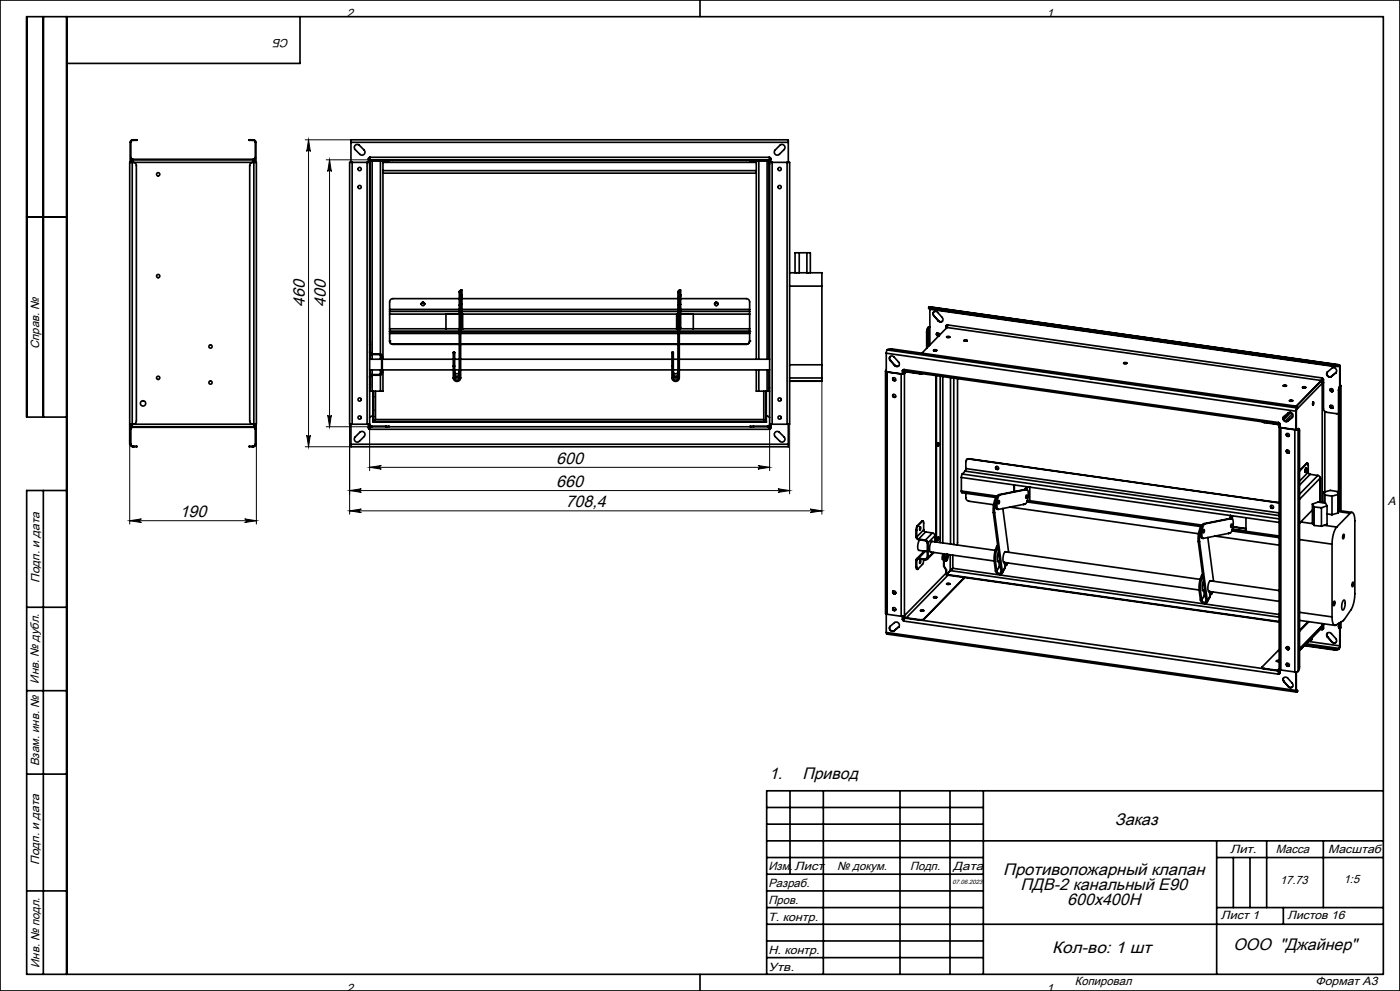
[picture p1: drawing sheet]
<svg xmlns="http://www.w3.org/2000/svg" width="420mm" height="297mm" viewBox="0 0 420 297" stroke-linecap="round" stroke-linejoin="round" font-family="sans-serif">
<g fill="none" stroke="#000" stroke-width=".3">
<path d="M91.6 41.9h13.7M92.6 41.9v92M92.6 41.9l.5 3.5a.54 .54 0 0 0-.5-.5 .54 .54 0 0 0-.6 .5zM97.9 47.9h13.1M98.9 47.9v80M98.9 47.9l.5 3.5a.54 .54 0 0 0-.5-.5 .54 .54 0 0 0-.6 .5zM246.6 109.3v44.8M38.9 127.1v30M76.9 127.1v30M91.6 133.9h13.7M92 130.4a.54 .54 0 0 0 .6 .5 .54 .54 0 0 0 .5-.5l-.5 3.5zM97.9 127.9h13.1"/>
<path d="M98.3 124.4a.54 .54 0 0 0 .6 .5 .54 .54 0 0 0 .5-.5l-.5 3.5zM104.9 127.1v27M110.9 127.1v14M227.4 139.5l3.5 .6-3.5 .5a.54 .54 0 0 0 .5-.5 .54 .54 0 0 0-.5-.6zM230.9 127.1v14M236.9 127.1v20.9M38.9 156.1h38M38.9 156.1l3.5-.6a.54 .54 0 0 0-.5 .6 .54 .54 0 0 0 .5 .5zM73.4 155.5l3.5 .6-3.5 .5a.54 .54 0 0 0 .5-.5 .54 .54 0 0 0-.5-.6zM104.9 147l3.5-.5a.54 .54 0 0 0-.5 .5 .54 .54 0 0 0 .5 .6zM104.9 153.1l3.5-.5a.54 .54 0 0 0-.5 .5 .54 .54 0 0 0 .5 .5zM104.9 147h132"/>
<path d="M104.9 153.1h141.7M110.9 140.1h120M110.9 140.1l3.5-.6a.54 .54 0 0 0-.5 .6 .54 .54 0 0 0 .5 .5zM233.4 146.5l3.5 .5-3.5 .6a.54 .54 0 0 0 .5-.6 .54 .54 0 0 0-.5-.5zM243.1 152.6l3.5 .5-3.5 .5a.54 .54 0 0 0 .5-.5 .54 .54 0 0 0-.5-.5z"/>
</g>
<g fill="none" stroke="#000" stroke-width=".5">
<path d="M0 0h420v297h-420zM13 5v120M20 5v287M90 5v14h-70M210 0v5M39.1 42.7v6M39.1 42.7h.1M39.2 47.6l.5 .3 .1-.2M39.2 47.1l.2 .5 .4 .1M39.2 42.7v6M39.7 48.7h-.8v83.4M39.7 48.7v-.8h36.5v.8"/>
<path d="M39.7 48.7v78.4M39.7 48.7h36.5M39.8 41.9l-.5 .2-.2 .6M39.8 42.1l-.4 .1-.2 .5M39.8 41.9v.2M39.8 41.9h.3M39.8 42.1h.3M39.8 47.7h36.2M39.9 48.7a1 1 0 0 1 1 1v76.4a1 1 0 0 1-1 1M40.1 41.9h1v.2h-1M40.1 41.9v.2M75.8 41.9h-1v.2h1"/>
<path d="M75.8 41.9v.2M75.8 41.9h.2M75.8 42.1h.2M75.9 48.7a1 1 0 0 0-1 1v76.4a1 1 0 0 0 1 1M76 41.9l.5 .2 .3 .6M76 42.1l.4 .1 .2 .5M76 41.9v.2M76.2 48.7h.7v78.4h-.7M76.2 48.7v78.4M76.6 47.1l-.2 .5-.4 .1M76.6 47.6l-.5 .3-.1-.2M76.6 42.7v6"/>
<path d="M76.6 42.7h.2M76.8 42.7v6M105.3 42.7v-.8h131.2v.8M105.3 42.7h131.2M105.3 42.7v6M105.6 48.7h-.7v78.4h.7M105.6 48.7h4.5M105.6 48.7v78.4M106.5 43.7l.4-.4 .7 .1 1.6 1.6a.9 .9 0 0 1 0 1.2 .9 .9 0 0 1-1.2 0l-1.6-1.6zM110.1 48.7h.8M110.1 48.7v78.4M110.9 49.2h.1"/>
<path d="M110.9 48.7v78.4M111 47.1l-.5 .3v1.3M111 47.1v.8h4.7M111 47.1h119.8M111 49.2v53.1M111.5 48.1a.53 .53 0 0 0-.6 0 .53 .53 0 0 0-.2 .6M111.5 48.1l-.4 .1-.2 .5M111.5 48.1h4.2M111.6 48.2h-.6v1M111.6 48.2h2.5M111.6 48.2v59.5M114.1 48.2h.8"/>
<path d="M114.1 48.2v57.9M114.9 48.3v.4M114.9 51.1v.8M114.9 48.7h112M114.9 48.2h1.9M114.9 48.2v.1M114.9 48.7v2.4M114.9 51.9v55.8M114.9 51.1h112M114.9 51.9h112M115.7 47.9h110.3M115.7 47.9v.2"/>
<path d="M116.7 47.9v.2h-1M116.8 48.1h1M116.8 48.1v.2h-1.9M116.8 47.9v.2M117.8 47.9v.2M117.8 48.1h106.2M224 48.1h1M224 47.9v.2M225 48.1v.2h1.9M225 48.2h1.9M225 47.9v.2M225 47.9v.2h1"/>
<path d="M226 48.1h4.3M226 47.9v.2M226.9 48.2h.7M226.9 48.3v.4M226.9 51.1v.8M226.9 48.2v.1M226.9 48.7v2.4M226.9 51.9v55.8M227.6 48.2h2.5M227.6 48.2v59.5M230.1 48.2h.6v1M230.1 48.2v59.5"/>
<path d="M230.3 48.1a.53 .53 0 0 1 .6 0 .53 .53 0 0 1 .1 .6M230.3 48.1l.4 .1 .2 .5M230.7 49.2h.2M230.7 49.2v58.5M230.8 47.1l.4 .3 .1 1.3M230.8 47.1v.8h-4.8M230.9 48.7h.7M230.9 48.7v78.4M231.6 48.7h4.5M231.6 48.7v78.4M234 43.6a.9 .9 0 0 1 1.2 0 .9 .9 0 0 1 0 1.2l-1.4 1.4a.9 .9 0 0 1-1.3 0 .9 .9 0 0 1 0-1.2zM236.1 48.7h.8v78.4h-.8"/>
<path d="M236.1 48.7v78.4M236.5 42.7v6M8 65h12M239.8 75.8v6M242.1 75.8v6M116.9 98.5v.8M116.9 93.3v.8M116.9 99.3h.1M116.9 99.3v.6M116.9 92.7v.6M116.9 98.5h20.9M116.9 94.1h20.9"/>
<path d="M116.9 94.1v4.4M116.9 99.9v2.3M116.9 93.3h20.9M116.9 99.3h20.9M116.9 99.9h20.9M116.9 92.7h20.9M126.4 91.1a.49 .49 0 0 1 .5-.5 .49 .49 0 0 1 .5 .5M126.4 91v.1M126.9 90.6l.1 .1M126.9 90.6l-.5 .5M126.9 90.6l.5 .5M127.4 91.1h.1"/>
<path d="M133.8 94.1v4.4M137.8 87.5v4M137.8 89.5h-19.9a1 1 0 0 0-1 1v2.2M137.8 87.5h.4M137.8 91.5h.4M137.8 91.5v21.8M138.2 87.3l-.4 .2M138.2 98.5h.1M138.2 91.5v21.8M138.2 88.7h.4M138.2 91.2h.4M138.2 88.3h.4"/>
<path d="M138.2 98.3h.4M138.2 99.3h65.2M138.2 99.9h65.2M138.6 88.3v-1.4h-.4v4.6M138.6 88.7v2.5M138.6 98.3l-.4 .1M138.6 88.3v.4M138.6 91.2v7.1M138.6 93.3h64.8M138.6 89.5h64.8M138.6 92.7h64.8M203 94.1v4.4h.4h-65.2"/>
<path d="M203 94.1h.4M203 94.1h-64.4h.2v4.4h-.6M203.4 87.5v4M203.4 87.5h.4M203.4 91.5h.4M203.4 91.5v21.8M203.8 87.3l-.4 .2M203.8 91.5v21.8M203.8 88.7h.4M203.8 91.2h.4M203.8 88.3h.4M203.8 98.3h.4"/>
<path d="M203.8 98.5h21.1M203.8 99.3h21.1M203.8 99.9h21.1M204.2 88.3v-1.4h-.4v4.6M204.2 88.7v2.5M204.2 98.3l-.4 .1M204.2 89.5h19.7a1 1 0 0 1 1 1v2.2M204.2 88.3v.4M204.2 91.2v7.1M204.2 94.1h20.7M204.2 93.3h20.7M204.2 92.7h20.7"/>
<path d="M208 94.1v4.4M214.4 91.1a.49 .49 0 0 1 .5-.5 .49 .49 0 0 1 .5 .5M214.4 91v.1M214.9 90.6l.1 .1M214.9 90.6l-.5 .5M214.9 90.6l.5 .5M215.4 91.1h.1M224.9 98.5v.8M224.9 93.3v.8M224.9 99.3h.1M224.9 99.3v.6M224.9 92.7v.6"/>
<path d="M224.9 94.1v4.4M224.9 99.9v2.3M236.9 81.8h9.7v4M236.9 85.8h9.7M238.5 81.8v-6h4.6v6M246.6 85.8v23.5M278 99.5h.1M278 99.5v4.9M278.1 99.5v4.7M278.3 98.2l-.3 1.3M278.3 98.2h.2M278.4 98.1l.2 .1"/>
<path d="M278.4 98.1l-.1 .1M278.5 98.2l-.4 1.3M278.6 98.2h-.1M278.6 98.2v5.6M278.6 92.2l.1 .3 .6 .2M278.7 92a.32 .32 0 0 0 0 .4 .32 .32 0 0 0 .4 .1l.2 .1M278.7 92l123.1 17.3M278.9 91.9l-.2 .1M279 98l-.4 .2M279 98l-.6 .1M279 92.7v10.7M279.3 92.6l121 17.1"/>
<path d="M279.3 92.6v.1M279.3 92.7l121 17.1M280.1 93.5l-.2 .4 .3 .7M280.1 94.7a.79 .79 0 0 1 .1-1.2 .79 .79 0 0 1 1.1 .2l1.4 1.4a.79 .79 0 0 1-.1 1.2 .79 .79 0 0 1-1.1-.1M280.1 94.7l1.4 1.5M280.2 94.6l-.1 .1M280.2 94.6l1.3 1.5M281.1 99.9a.51 .51 0 0 0 0 .6 .51 .51 0 0 0 .6 .1 .51 .51 0 0 1-.6-.1 .51 .51 0 0 1 0-.6zM281.1 99.8a.41 .41 0 0 0 .2 .7 .41 .41 0 0 0 .5-.4 .48 .48 0 0 0-.6-.3 .48 .48 0 0 0-.2 .7 .48 .48 0 0 0 .7 .1M281.5 96.1l.7 .3 .5-.1M281.5 96.1v.1M283.8 97.8v.6"/>
<path d="M283.9 97.7l-.1 .1M283.9 97.7v.7M284 97.5l-.1 .2M284.1 98.2l112.3 15.8M284.1 98.2l-7.5 7.6M284.3 97.4l-.5 .4M284.3 97.4l-.2 .8M284.3 97.4l112.3 15.9M110.9 107.7h3.6M110.9 110.9h3.6M110.9 116.3h.2M110.9 117.2h.1"/>
<path d="M110.9 103.3h.2M110.9 102.3h.2M110.9 115.3h.2M111 116.3v.9M111 117.2h.6M111 105.9v1.8M111 110.9v1.7M111.1 105.5h-.2a.8 .8 0 0 0 .8 .8h2.2M111.1 105.5l.5 .5 2.3 .1M111.1 102.3v1M111.1 115.3v1M111.1 103.3v2.2"/>
<path d="M111.1 113.1v2.2M111.6 117.2h2.5M111.6 110.9v6.3M111.9 117.2v9.1l.7-.6M111.9 118.9h.1M112 117.2l.1 9.3M112.6 117.2v8.5M113.9 106.1a.8 .8 0 0 1 .8 .8M113.9 106.3l.4 .1 .2 .5M113.9 112.3h-2.2a.8 .8 0 0 0-.8 .8h.2M113.9 112.5h-2.3l-.5 .6M113.9 106.1v.2"/>
<path d="M113.9 112.3v.2M114.1 106.3v1.4M114.1 110.9v1.3M114.1 112.4v4.8M114.5 111.7l-.2 .4-.4 .2M114.5 106.9h.2M114.5 111.7h.2M114.5 106.9v4.8M114.7 111.7a.8 .8 0 0 1-.8 .8M114.7 107.7h21.3M114.7 110.9h21.3M114.7 106.9v4.8"/>
<path d="M114.9 110.9v6.3h-.8M116.9 102.2a1 1 0 0 0 1 1M116.9 102.2h.1M117.9 103.2h.1M117.9 103.2h19.9M136 105.7v4M136 113.3a1.1 1.1 0 0 0 1.1 1 1.1 1.1 0 0 0 1.1-1M136 105.7h.4M136 113.3h.4M136 109.7h.4M136 109.7v3.6M136.4 105.7v4"/>
<path d="M136.4 113.3a.7 .7 0 0 0 .7 .6 .7 .7 0 0 0 .7-.6M136.4 112.6a.7 .7 0 0 0 .7 .6 .7 .7 0 0 0 .7-.6M136.4 112.1a.7 .7 0 0 0 .7 .6 .7 .7 0 0 0 .7-.6M136.4 111.4a.7 .7 0 0 0 .7 .6 .7 .7 0 0 0 .7-.6M136.4 107.7h1.4M136.4 110.9h1.4M136.4 109.7v3.6M136.6 113h1M137.8 113.3h.4M138.2 107.7h63.4M138.2 110.9h63.4M138.2 103.2h65.2"/>
<path d="M201.6 105.7v4M201.6 113.3a1.1 1.1 0 0 0 1.1 1 1.1 1.1 0 0 0 1.1-1M201.6 105.7h.4M201.6 113.3h.4M201.6 109.7h.4M201.6 109.7v3.6M202 105.7v4M202 113.3a.7 .7 0 0 0 .7 .6 .7 .7 0 0 0 .7-.6M202 112.6a.7 .7 0 0 0 .7 .6 .7 .7 0 0 0 .7-.6M202 112.1a.7 .7 0 0 0 .7 .6 .7 .7 0 0 0 .7-.6M202 111.4a.7 .7 0 0 0 .7 .6 .7 .7 0 0 0 .7-.6M202 107.7h1.4"/>
<path d="M202 110.9h1.4M202 109.7v3.6M202.2 113h1M203.4 113.3h.4M203.8 107.7h27.1M203.8 110.9h27.1M203.8 103.2h20.1M223.9 103.2h.1M224.9 102.2a1 1 0 0 1-1 1M224.9 102.2h.1M226.9 110.9v6.3h.7M227.6 117.2h2.5"/>
<path d="M227.6 110.9v6.3M229.1 117.2v8.5M229.7 117.2v9.3M229.7 118.9h.2M229.9 117.2v9.1l-.8-.6M230.1 117.2h.6M230.1 110.9v6.3M230.7 116.2v1M230.7 116.2h.2M230.7 110.9v5.3M230.7 117.2h.2M236.9 114.2h9.7"/>
<path d="M236.9 113.3h9.7M236.9 109.3h9.7M246.6 109.3v4M246.6 114.2h.1M246.6 113.3v.9M265.7 111.2v72.6l.5 .3M265.7 111.1v.3l.5 .1M265.7 111.1l.2 .1M265.8 111.1h-.1M265.8 111.1h.1M265.9 111.2v.1M265.9 111l-.1 .1"/>
<path d="M265.9 111.1v.1M265.9 105.9v5.5M265.9 105.9l122.9 17.3M266.1 104.9l-.2 1M266.1 104.9l.5-.3h.9l121.1 17.1a.42 .42 0 0 1 .5 .1 .42 .42 0 0 1 .1 .4M266.1 104.9l123 17.4M266.2 111.5l4.2 .6M266.2 111.5v72.6M267 106.9l-.1 .4 .2 .7M267.1 108a.79 .79 0 0 1 0-1.2 .79 .79 0 0 1 1.1 .2l1.4 1.5a.79 .79 0 0 1 0 1.2 .79 .79 0 0 1-1.2-.2M267.1 108l1.3 1.5M267.1 108h.1"/>
<path d="M267.9 113.3a.5 .5 0 0 0 .1 .6 .5 .5 0 0 0 .6 .1 .5 .5 0 0 1-.6-.1 .5 .5 0 0 1-.1-.6zM267.9 118.3a.5 .5 0 0 0 .1 .6 .5 .5 0 0 0 .6 .1 .5 .5 0 0 1-.6-.1 .5 .5 0 0 1-.1-.6zM268 113.3a.51 .51 0 0 0 .1 .5 .51 .51 0 0 0 .6 .1M268 118.3a.51 .51 0 0 0 .1 .5 .51 .51 0 0 0 .6 .1M268.4 109.5l.7 .3 .5-.2M268.4 109.5h.1M270.4 112.1v72.6M270.7 111.1v1M270.8 111.1v.9l.4-.1M270.8 111.1h-.1M270.9 110.8l-.1 .3M271.2 111.9h.1"/>
<path d="M271.2 110.8l-.5 .3M271.2 110.8l.2 .4 112.3 15.9M271.2 110.8l112.3 15.8M271.3 111.9l-.9 .2M271.3 111.9v72.6M271.6 111.3l-.2 .2M271.8 111.4l-.5 .5M271.9 111.5a.44 .44 0 0 0-.5-.1 .44 .44 0 0 0-.2 .5M271.9 111.5l-.4 .1-.2 .3M271.9 111.5l4 .5M275.9 111.9v.1M276.7 112h-.8"/>
<path d="M280.1 104.9h.9a.53 .53 0 0 1-.9 0zM280.1 105.1h.9M280.2 105.1h.6M280.8 105.1h.1M280.8 112.6v49.8M280.9 112.6v49.9M282.1 112.7v49.9M282.8 112.9v49.8M284 100.9h.9a.53 .53 0 0 1-.9 0zM284 101.1h.9M284.2 101.1h.6M285.2 113.2v49.8"/>
<path d="M286.1 113.3v49.9M287.3 113.5l-.2 49.8M289.2 102h.9a.53 .53 0 0 1-.9 0zM289.2 102.1h.9M289.4 102.2h.6M327.1 113.4l1.2 .1M327.1 113.4l1.2 .2M327.1 113.4h.1M327.6 113.4l-.5-.1 .6 .1M327.6 113.4h.7M327.6 113.3v.1M327.7 113.4l.5-.1 .3 .2"/>
<path d="M327.7 113.4h.1M328.3 113.5v.1M328.3 113.4v.1M328.3 113.6h.1M328.4 113.4l.1 .1M328.4 113.4l-.1 .2M328.4 113.5l-.1 .1M328.5 113.5l-.2 .1M337.1 108.8l.9-.1a.53 .53 0 0 1-.9 .1zM337.1 108.9h.9M337.3 109h.6M385 115.5h.9a.53 .53 0 0 1-.9 0z"/>
<path d="M385 115.7h.9M385.2 115.7h.6M390.8 116h.9a.53 .53 0 0 1-.9 0zM390.8 116.2h.9M390.9 116.2h.6M391.1 116.2v.1M396.3 114.2l.4 .7M396.4 114v.2M396.4 114l-7.6 7.7M396.4 114.2l-7.5 7.6M396.6 113.3l.5 .5v8.7a1.11 1.11 0 0 0 .9 1.1l3 .4 .6-.1M396.6 113.3l-.2 .7"/>
<path d="M396.6 113.3l-.2 .9M396.7 114.9l-7.7 7.8M396.7 114.9v35.7M397.1 114.7l-.4 .2M397.1 114.7h-.4M398.2 111.5a.92 .92 0 0 0 .1 1.2 .92 .92 0 0 0 1.2 .1M399.2 116.5a.52 .52 0 0 0 .1 .6 .52 .52 0 0 0 .6 .1 .5 .5 0 0 1-.7 0 .5 .5 0 0 1 0-.6M399.5 112.8h-.1M400.3 109.7v.1M400.8 111.7h-.1a.91 .91 0 0 0 0-1.2 .91 .91 0 0 0-1.1-.1l-1.4 1.1a.91 .91 0 0 0 0 1.2 .91 .91 0 0 0 1.2 .1M400.8 111.7l-1.4 1.1M400.8 111.6v.1"/>
<path d="M401.3 109.8l.6 .1M401.6 117h.1M401.6 117v36M401.6 109.5l-1.3 .2M401.6 109.6l-1.3 .2M401.6 109.5v.1M401.7 117v36M401.7 109.4h.2l.1 .4M401.7 109.5l.2 .4M401.7 109.4v.1M401.7 109.4l-.1 .1M401.7 109.5l-.1 .1"/>
<path d="M401.9 115.7l-.3 1.3M401.9 115.7h.2M401.9 109.9v5.8M401.9 115.4l.1 .2M402 109.8v5.5l.1 .3M402 109.8l-.1 .1M402 115.6h.1M402 115.6l-.1 .1M402.1 115.7l-.4 1.3M402.1 115.6v.1M402.1 115.6v37.5M402.2 115.5v37.6"/>
<path d="M20 125h-12v-120h407v287h-407v-145h12M38.9 132.1v.2a.49 .49 0 0 0 .3 .8M38.9 127.1h.8M38.9 132.1h.2M39.1 127.1v6.2l.3 .5 .4 .1M39.2 133.1l.2 .5 .4 .1M39.2 127.1v6M39.7 127.1v.8h36.5v-.8M39.7 127.1h36.5M39.8 128.1l-.4 .1-.2 .5M39.8 128.1l-.1-.2-.5 .3M39.8 133.9h.3"/>
<path d="M39.8 133.7h.3M39.8 133.7v.2M39.8 128.1h36.2M40.1 133.7h1v.2h-1M40.1 133.7v.2M75.8 133.7h-1v.2h1M75.8 133.9h.2M75.8 133.7v.2M75.8 133.7h.2M76 128.1l.4 .1 .2 .5M76 128.1l.1-.2 .5 .3M76 133.7v.2"/>
<path d="M76.6 133.1l-.2 .5-.4 .1M76.6 133.1h.2M76.6 127.1v6M76.8 133.1l-.3 .6-.5 .2M76.8 127.1v6M105.3 133.1v.8h131.2v-.8M105.3 133.1h131.2M105.3 127.1v6M105.6 127.1h4.5M108 129.6a.9 .9 0 0 1 1.2 0 .9 .9 0 0 1 0 1.2l-1.4 1.4a.9 .9 0 0 1-1.3 0 .9 .9 0 0 1 0-1.2zM110.1 127.1h.8M110.5 127.1v1.2l.5 .4"/>
<path d="M110.9 127.1l.2 .5 .4 .1M111 128.7h119.8M111.5 127.7a.53 .53 0 0 1-.6 0 .53 .53 0 0 1-.2-.6v1.5M111.5 127.7h4.2M111.9 124.7l-1 .4M111.9 124.9h.1M111.9 122.9h.1M112.1 126.5h.1M112.1 126.5h117.6M112.6 125.7l-.5 .6h117.6l-.6-.6M112.6 125.7h116.5M115.7 127.9h110.3"/>
<path d="M115.7 127.7h1v.2M115.7 127.9h-4.7v.8M115.7 127.7v.2M226 127.9h4.8v.8M226 127.7h-1v.2M226 127.7h4.3M226 127.7v.2M229.7 126.5h.1M229.7 124.9h.2M229.7 122.9h.2M229.9 124.7l1 .4M230.3 127.7a.53 .53 0 0 0 .6 0 .53 .53 0 0 0 .1-.6l.1 1.5"/>
<path d="M230.9 127.1h.7M230.9 127.1l-.2 .5-.4 .1M231.3 127.1l-.1 1.2-.4 .4M231.6 127.1h4.5M232.6 129.5l1-.1 1.6 1.6a.9 .9 0 0 1 0 1.2 .9 .9 0 0 1-1.2 0l-1.6-1.6-.1-.7zM236.5 127.1v6M281.4 133.1l-.1 .3M281.5 132.8l-.1 .9M281.5 132.8l.2 .3-.3 .6zM290.7 137.6a.79 .79 0 0 0-1 .8v2M290.7 137.6l93.1 13.1M290.8 137.5l-.8 .3"/>
<path d="M290.8 137.5l-.1 .1M290.8 137.5l93 13.1M298.8 139.9a.5 .5 0 0 0 .1 .6 .5 .5 0 0 0 .6 .1M298.8 139.9a.51 .51 0 0 0 .1 .5 .51 .51 0 0 0 .6 .1M378.7 126.4l.6 .2M379.3 126.6l3.9 .6M379.3 126.5v.1M383.2 127.1l.5 .2 .3 .6M383.2 127.2l.4 .2 .2 .4M383.2 127.1h.1M383.2 127.1v.1M383.5 126.6l.4 .4 .1 1.1"/>
<path d="M383.5 126.6l.1 .4 .2 .1M383.6 126.6l.2 .3M383.6 126.9h.2M383.8 127.9v72.6l.4 .3M383.8 126.9v.2M383.8 127.8v.3l.4 .1M383.8 127.8l.2 .1M383.8 126.8v.1M383.9 126.9l-.1 .2M384 127.9v.1M384 127.8v.1M384.2 128.2l4.2 .6"/>
<path d="M384.2 128.2v72.6M385.1 124.9a.92 .92 0 0 0 .1 1.1 .92 .92 0 0 0 1.2 .1l-.1 .1M385.1 124.9a.91 .91 0 0 0 .1 1.1 .91 .91 0 0 0 1.1 .2M385.1 124.9l1.4-1.2a.91 .91 0 0 1 1.2 .2 .91 .91 0 0 1 0 1.2v-.1M386 135a.5 .5 0 0 0 .1 .6 .5 .5 0 0 0 .6 .1 .5 .5 0 0 1-.6-.1 .5 .5 0 0 1-.1-.6zM386 130a.5 .5 0 0 0 .1 .6 .5 .5 0 0 0 .6 .1 .5 .5 0 0 1-.6-.1 .5 .5 0 0 1-.1-.6zM386.1 130a.51 .51 0 0 0 .1 .5 .51 .51 0 0 0 .5 .1M386.1 135a.51 .51 0 0 0 .1 .5 .51 .51 0 0 0 .5 .1M386.9 120h.9a.53 .53 0 0 1-.9 0zM386.9 120.2h.9M387 120.2h.6M387 123.6l-2 2"/>
<path d="M387.2 123.6l-2.2 2.1M387.7 125l-1.4 1.2M387.7 124l-2.2 2.2M387.7 125h.1M388.4 128.8v72.6M388.9 123.2v5.5l.4-.1M388.9 123.2h-.1M389.1 122.3l-.3 .9M389.1 122.4l-.2 .8M389.1 122.3v.1M389.2 122.2v.1M389.2 122.2l-.1 .1"/>
<path d="M389.2 122.3l-.1 .1M389.3 122l-.1 .3M389.3 128.6h.1M389.4 128.5l-.1 .1M389.4 128.5h.1M389.4 128.6l-1 .2M389.4 128.6v72.6M389.5 128.5l.3 .1 .1 .5v70.8l-.5 1.3M389.5 128.5l-.1 .1M389.6 128.5h-.2M392 138.9h.1M392 138.9l-2.1 2.1"/>
<path d="M392.1 138.9l.3 .2 .1 2.4M392.1 138.9l-2.2 2.3M392.3 138.8l-.3 .1M393.8 120.8v.3M393.9 120.5l-.1 .9M394 120.5l.1 .3-.2 .6zM397.4 123.3v24.1M399.2 121.6a.5 .5 0 0 0 0 .6 .5 .5 0 0 0 .7 0M399.2 121.5a.51 .51 0 0 0 .1 .6 .51 .51 0 0 0 .6 .1M13 147v145M274.8 158.9h.2M274.8 158.9v2"/>
<path d="M275 158.9v2M275.2 157.6l-.4 1.3M275.2 157.6h.2M275.4 157.6l-.4 1.3M276 158l-.1 .8zM276.1 157.9l.1 .5-.2 .5zM276.6 156.2h.2M276.6 156.2l-1.4 1.4M276.8 156.2l.3 .2v2.4M276.8 156.2l-1.4 1.4M276.9 156.1l-.3 .1M277.1 158.8l.2 .4 .4 .2"/>
<path d="M277.1 158.8l-2.1 2.1M277.7 159.4l-2.1 2.2M277.7 159.4l2 .3M279.7 159.7l.6 .3 .2 .6M279.7 159.7l-2.1 2.2M288.4 147.2l.2 .5 10.2 1.4M288.4 143.1l95.4 13.5M288.4 147.2l10.7 1.5M288.4 143.1v4.1M288.7 142.1l-.3 1M288.7 142.1l95.1 13.4M289.5 141.2l-.8 .9"/>
<path d="M289.5 141.2l94.3 13.3M289.7 140.4l-.2 .8M289.7 147.8v1.4a1.11 1.11 0 0 0 1 1l7.4 1.1M289.7 140.4l94.1 13.3M298 153.6l.4 .1M298 153.6l2.3 17.8M298.4 153.7l2.3 17.7M298.7 150.8a1.32 1.32 0 0 0 .8 1.9M298.7 150.8h.4M298.7 149.2l-.6 2.1-.1 2.3M298.7 149.2h.3M298.8 150.4h.3"/>
<path d="M298.8 150.4l-.1 .4M298.8 149.8l-.4 2v1.9M299.1 150.4v.4M299.3 148.5l-.6 .7M299.6 148.3a2.71 2.71 0 0 0-.8 2.1M299.6 148.3h.4M299.7 150l.1 .1a.5 .5 0 0 1-.3 .8zM300 148.3a2.71 2.71 0 0 0-.9 2.1M300 148.3l8-1.6a2.37 2.37 0 0 1 .4 2.6l-.4 1.4-.5 .4-7.9 1.6a1.54 1.54 0 0 1-.5-1.9M300.9 152.4l1.7 13.1M303 152l56.6 8M304.2 145.3v2"/>
<path d="M304.3 145.3v2M307 151.2h.1M307.3 151.1l-.2 .1M307.3 151.1h.1M307.6 146.7h.5M307.6 146.7l-8 1.6M307.7 146.7h-.1M307.9 148.4l.2 .1a.5 .5 0 0 1-.3 .8zM308 146.1h.2M308 146.1l-.6 .6M308.1 150.4l52.1 7.4M308.2 146.1l.7-.1v4.1"/>
<path d="M308.2 150.2h-.1M308.2 146.1l-.6 .6M308.2 146.1v.6M308.2 150.2h.1M308.4 145.9l-.4 .2M308.9 150.1l-.7 .1M308.9 150.1l51.7 7.3M360.2 159.5a1.32 1.32 0 0 0 .8 1.9M360.2 159.5h.4M360.2 157.9l-.6 2.1-.1 2.3M360.2 157.9h.3M360.2 159.1h.4"/>
<path d="M360.2 159.1v.4M360.3 158.5l-.4 2v1.9M360.6 159.1v.4M360.8 157.2l-.6 .7M361.1 156.9a2.71 2.71 0 0 0-.9 2.2M361.1 156.9l.4 .1M361.1 158.7l.2 .1a.5 .5 0 0 1-.3 .8zM361.5 157a2.71 2.71 0 0 0-.9 2.1M361.5 157l8-1.6a2.37 2.37 0 0 1 .4 2.6l-.5 1.3-.4 .5-8 1.6a1.54 1.54 0 0 1-.4-1.9M368.5 159.9h.1M368.7 159.8l-.2 .1M368.7 159.8h.1"/>
<path d="M369.1 155.4h.5M369.1 155.4l-8 1.5M369.4 157.1l.2 .1a.5 .5 0 0 1-.4 .8zM369.5 154.8l-.4-.3v.7M369.5 154.8h.1M369.5 154.8l-.6 .6M369.5 159.1l14.3 2M369.6 154.6v.2M369.6 158.9h.1M369.6 154.8l-.5 .6M369.7 158.7l-.1 .2M369.7 154.7v.8"/>
<path d="M369.7 158.7l14.1 1.9M369.7 158.6l4.1 .6M369.9 157.9l3.9 .6M369.9 157.9l3.9 .5M373.8 155.2v4M381.3 151.5a.5 .5 0 0 0 .1 .7 .5 .5 0 0 0 .6 0 .5 .5 0 0 1-.6 0 .5 .5 0 0 1-.1-.7zM381.3 151.5a.51 .51 0 0 0 .1 .6 .51 .51 0 0 0 .6 .1M390.2 156.4l-.3 .5M390.2 156.4l3.7 .6M391.7 140.4l-.2 1v-.5M391.8 140.3a.8 .8 0 0 1-.2 1.3zM391.8 140.2l-.2 1.3"/>
<path d="M392.5 141.5l.1 .4 .4 .3M392.5 141.5l-2.6 2.7M393 142.2l2.4 .3M393 142.2l-3.1 3.2M393.7 151.1l.5 .8M393.7 151.1l1.7-.6 2.2 .2 .5 .9M393.7 151.1v5.5l.5 .9M393.7 152.8l-3.5 3.6M394.2 151.9l2.2 .3M394.2 151.9v5.6M394.2 157.5l2.2 .2M395.4 142.5l.5 .3 .2 .5"/>
<path d="M395.4 142.5l-5.5 5.6M396 143.1l.1 .2M396.1 143.3l-6.2 6.3M396.1 143.3v7.3M396.1 143.2v7.4M396.4 152.2v5.5M397.2 147.5l.3 .9M397.2 147.5l1.9-.5 2.1 .3 .2 .9M397.2 147.5v3.2M397.3 157.4l3.7 .6M397.5 148.4l2.1 .3M397.5 148.4v2.3"/>
<path d="M398.1 151.6l-1.7 .6M398.1 151.6v5.5l-1.7 .6M398.1 154l1.5 .3M399.6 148.7v5.6M401 158a8.5 8.5 0 0 0-1.4 5.1M401.4 153l4.2 .6M401.4 148.2v5.5l-1.8 .6M401.4 148.2l-1.8 .5M401.4 153.3l3.7 .5M405.1 153.8l.3-.2a1.62 1.62 0 0 1 1 2v22.3l-.2 2.2-.7 2.4-2.2 3.2-2.7 1.7a1.65 1.65 0 0 1-1-2v-.5M405.1 153.8l-4.1 4.2M267.9 177.2a.5 .5 0 0 0 .1 .6 .5 .5 0 0 0 .6 .1 .5 .5 0 0 1-.6-.1 .5 .5 0 0 1-.1-.6z"/>
<path d="M268 177.2a.51 .51 0 0 0 .1 .5 .51 .51 0 0 0 .6 .1M274.8 160.9l.2 .6 .6 .3M274.8 170l.1 .5 .3 .1M274.8 160.9h.2M274.8 167.9v2.1M274.8 167.9l.2 .1M274.8 170h.2M275 160.9l.2 .4 .4 .3M275 168v2M275.5 167.5l-.5 .5M275.6 167.3a.63 .63 0 0 0-.8 .6M275.6 167.5l-.4 .1-.2 .4"/>
<path d="M275.6 161.8l2 .2M275.6 161.6v.2M275.6 167.3v.2M275.6 161.6l2 .3M275.6 167.3l2 .3M275.6 167.5l2 .3M275.9 161.8l-.5 1.3a1.86 1.86 0 0 0 .2 1.8l2.6 .4M276 168l-.1 .7zM276.1 167.9l.1 .5-.2 .5zM277.1 167.7l-.3 1.4-1.5 1.5-.3-.6M277.4 165.2l-2.4 2.3M277.6 165.2l-2 2.1"/>
<path d="M277.6 161.9l.6 .2 .2 .6M277.6 162l.4 .3 .2 .4M277.6 161.9v.1M277.6 167.6v.2M278.2 167.1l-.2 .4-.4 .1M278.2 162.7h.2M278.2 167.1h.2M278.2 162.7v4.4M278.2 167l-.6 .6M278.4 167.1a.63 .63 0 0 1-.8 .7M278.4 162.7v4.4M279.1 165.4l19.2 2.7"/>
<path d="M279.6 162.3l19 2.6M279.8 162.3a2.05 2.05 0 0 0-.9 2.4l.1 .7 .3 .1M279.9 165.5l-1.5 1.6M280.1 178.9h.9a.53 .53 0 0 1-.9 0zM280.1 179.1h.9M280.2 165.6l-2 2M280.2 179.1h.6M280.5 160.6l-2.1 2.1M280.5 160.6v1.8M281.4 161.3l-.1 .3M281.5 161l-.1 .9M281.5 161l.1 .5-.2 .4z"/>
<path d="M283 166.1v.9l-.3 .7M283.1 166.1a1.01 1.01 0 0 0-.2 1.5l.2-.3M283.1 169.7h.1M283.1 166v3.7M283.1 169.7l.7 1.1M283.2 169.7l.7 1.1M283.2 166v3.7M283.8 170.8v1.3l100 14.2M283.8 170.8h.1M283.8 171.8l-12.5 12.7M283.9 170.8l.1 1.5 99.8 14.1M284 166.1l-.3 .5a1.28 1.28 0 0 0 .2 1.5l.4-.9v-1"/>
<path d="M284 174.9h.9a.53 .53 0 0 1-.9 0zM284 175.1h.9M284.1 166.1v1.6M284.1 166.1v1.5M284.2 175.1h.6M284.2 166.1v1.1l-.4 .9M284.2 171.9h.1M284.4 172.4l-12.5 12.8M285.1 171l-1.1 1.2M285.1 166.3v4.7M285.1 171l98.7 14M285.8 170.3l-.7 .7"/>
<path d="M285.8 170.3l98 13.9M285.8 166.4v3.9M289.2 173.2l-12 12.3M289.2 173.2v.2M289.2 173.4l-12 12.2M289.2 173.1v.1M289.2 173.1v.3M298.3 168.3h.3M298.3 168.3l.4 2.8M298.6 168.3l.4 2.9M298.7 171.1a1.06 1.06 0 0 0 .9 1 1.06 1.06 0 0 0 1.1-.7M298.7 171.1l.3 .1"/>
<path d="M299 163.8l-.6 2.1-.1 2.4M299 163.8l.4 .1-.7 2.1-.1 2.3M299 171.2a.68 .68 0 0 0 .6 .6 .68 .68 0 0 0 .7-.4M299.3 163.4l-.3 .4M299.4 168.3l.5 .1M299.6 165.5l-.3 1a1.55 1.55 0 0 0 .3 1.8l.2 1.4M299.8 169.7l.4 .5M299.8 169.7l-.8 1.5M300.3 171.4h.4M301.1 168.5l58.6 8.3M301.5 170l-.8 1.8M301.5 170l-.8 1.4"/>
<path d="M301.5 165.4l58.5 8.2M301.6 168.6l.1 .3M301.7 168.9l-.3 .4M301.7 168.9l.3 .1M301.8 165.4a1.61 1.61 0 0 0-.9 2l.1 1 .3 .2 .2 1.4M302 168.7v.3M302 169v.4l-.5 .3M302.2 168.7l-.2 .3M302.3 168.7l-.3 .7M359.5 162.3l.4 .1M359.5 162.3l2.3 17.8M359.8 176.9l.3 .1"/>
<path d="M359.8 176.9l.3 2.9M359.9 162.4l2.3 17.7M360.1 177l.4 2.9M360.1 179.8a1.06 1.06 0 0 0 .9 1 1.06 1.06 0 0 0 1.2-.7M360.1 179.8l.4 .1M360.5 172.5l-.7 2.1v2.3M360.5 172.5l.3 .1-.6 2.1-.1 2.3M360.5 179.9a.68 .68 0 0 0 .6 .6 .68 .68 0 0 0 .7-.4M360.8 172.1l-.3 .4M361 174.2l-.2 1a1.55 1.55 0 0 0 .3 1.8M361.1 177h-.2l.5 .1M361.1 177l.2 1.4"/>
<path d="M361.3 178.4l.4 .5M361.3 178.4l-.8 1.5M362.3 161.1l1.8 13.1M362.6 177.2l21.2 3M362.6 177.2l.2 .1M362.8 177.3l.2 1.3M363 178.6l-.9 1.9M363 178.6l-.8 1.5M363 174.1l20.8 2.9M363.1 177.3l.1 .3M363.2 177.6l-.3 .4M363.2 177.6l.3 .1"/>
<path d="M363.3 174.1a1.61 1.61 0 0 0-.9 2l.1 1 .3 .2M363.5 177.4v.3M363.5 177.7l-.1 .4-.4 .3M363.7 177.4l-.2 .3M363.8 177.4l-.3 .6M364.5 160.7l19.3 2.7M389.9 161.7l9.7 1.4M399.6 163.1v21.8M403.1 160.1a.8 .8 0 0 1-.3 1.3zM403.1 179.9l.1-.1a2.42 2.42 0 0 1-.4 3 2.68 2.68 0 0 1 .3-2.9zM405.8 174.5a.8 .8 0 0 1-.2 1.2zM8 182h12"/>
<path d="M265.9 189.5l.1 .5 123 17.4M265.9 189.5l122.9 17.4M265.9 184v5.5M266.2 184.1l4.2 .6M267 187.7a.92 .92 0 0 0 .2 1.2 .92 .92 0 0 0 1.1 .1h-.1M267.9 182.2a.5 .5 0 0 0 .1 .6 .5 .5 0 0 0 .6 .1 .5 .5 0 0 1-.6-.1 .5 .5 0 0 1-.1-.6zM268 182.2a.51 .51 0 0 0 .1 .5 .51 .51 0 0 0 .6 .1M269.6 187.9a.91 .91 0 0 0 0-1.2 .91 .91 0 0 0-1.2-.1l-1.3 1.1a.91 .91 0 0 0 0 1.2 .91 .91 0 0 0 1.1 .1M269.6 187.9l-1.4 1.1M269.6 187.9h.1M270.7 185.6l.5 .6M270.7 184.7v.9"/>
<path d="M270.8 185.6l.4 .5M270.8 185.6h-.1M270.8 184.7v.9M271.2 184.6l.2 .4 .5 .3M271.2 186.2l112.3 15.8M271.3 184.5l-.9 .2M271.3 184.5l.2 .4 .4 .3M271.5 185.2l-.3 1M271.5 185.2h.1M271.5 185.1v.1M271.9 185.2v.1M271.9 185.2l4 .5"/>
<path d="M271.9 185.3l4 .6M275.9 185.7v.2M276.2 182.9h.9a.53 .53 0 0 1-.9 0zM276.2 183.1h.9M276.3 183.1h.6M276.4 185.9l102.4 14.5M277.2 185.5l-1.3 .2M277.2 185.6l-1.3 .3M277.2 185.5v.1M361.8 180.1h.4M378.6 200l.1 .3 .6 .2M383.1 198.2h.6"/>
<path d="M383.8 198.1l-.9 .1M383.8 194.7l-5.1 5.1a.42 .42 0 0 0 .1 .5 .42 .42 0 0 0 .5 0M383.8 198l-.9 .1 .9 .1M386 193.9a.5 .5 0 0 0 .1 .6 .5 .5 0 0 0 .6 .1 .5 .5 0 0 1-.6-.1 .5 .5 0 0 1-.1-.6zM386 198.9a.5 .5 0 0 0 .1 .6 .5 .5 0 0 0 .6 .1 .5 .5 0 0 1-.6-.1 .5 .5 0 0 1-.1-.6zM386.1 193.9a.51 .51 0 0 0 .1 .5 .51 .51 0 0 0 .5 .1M386.1 198.8a.51 .51 0 0 0 .1 .6 .51 .51 0 0 0 .5 .1M386.1 198.8l-.1 .1M389.9 185.9l10.5 1.5M389.9 183.5l9.7 1.4M391.3 193.5l9 1.3M391.4 193.4l8.9 1.2"/>
<path d="M391.9 192.9l9.8 1.4M392.4 186.3l-2.5 2.6M392.5 192.2l9.4 1.4M392.7 186.3l-2.8 2.9M393.5 191.2l-.1 .6-.3-.1M396.1 188.6l.5 .1M396.2 188.2h.2M396.3 188.1h.2M396.4 188.3l.2 .4M396.4 188.2h.2v.4M396.4 188.2v.1M396.4 188.3l-6.5 6.7"/>
<path d="M396.4 188.2l-6.5 6.6M396.6 188.6v.1M396.7 187.5l-.2 .4-6.6 6.8M396.7 186.9v.6M396.7 187.5l-6.8 6.9M396.9 187.3v1.3M397 188.5l-.4 .1M397 187.3v1.2M397.1 186.9l-.1 1.5-.4 .3M397.1 187.3l-.4 .2M398.2 189.7l-.2 .5 .3 .6M398.2 190.9a.79 .79 0 0 1 0-1.2 .79 .79 0 0 1 1.2 .2l1.3 1.5a.79 .79 0 0 1 0 1.2 .79 .79 0 0 1-1.1-.2"/>
<path d="M398.2 190.9l1.4 1.5M398.3 190.8l-.1 .1M398.3 190.8l1.3 1.5M399.6 192.3l.7 .4 .5-.2M399.6 192.3v.1M400.2 180.2a.8 .8 0 0 1-.1 1.3zM400.3 194.6v.2M401.6 187.7l.1 .6 .2 .1v5.2M401.6 187.7h.1M401.6 186.9v.8M401.6 194.4l-1.3 .2M401.6 194.6l-1.3 .2"/>
<path d="M401.6 194.4v.2M401.7 187.7l.2 .7 .2-.2M401.7 186.8v.9M401.7 194.3l-.1 .1M401.7 194.5l-.1 .1M401.7 194.3v.2M401.9 193.6l-.2 .7M402 193.5l-.3 1M402 193.5l-.1 .1M402 188.4v5.1M402.1 186.5v1.7M402.2 186.5l-.1 1.7"/>
<path d="M8 207h12M379.3 200.3l3.9 .6M379.3 200.5l3.9 .5M379.3 200.3v.2M383.2 200.9v.1M383.5 201l.3 .1M383.6 202h-.1M383.8 200.4l-.6 .5M383.8 201.2l-.2 .8M383.8 201.1l-.3 .9M383.8 201.1v.1M383.8 200.6l-.6 .3"/>
<path d="M383.8 200.9l.1-.2-.7 .3M383.9 201.9l-.3 .1M384 200.7l-.1 1.1-.4 .2M384 201l-.2 .2M384 200.8l-.2 .3M384.2 200.8l4.2 .6M385.1 203.1l-.1 .4 .2 .7M385.1 204.3a.79 .79 0 0 1 .1-1.2 .79 .79 0 0 1 1.1 .2l1.4 1.5a.79 .79 0 0 1-.1 1.1 .79 .79 0 0 1-1.1-.1M385.1 204.3l1.4 1.5M385.2 204.2l-.1 .1M385.2 204.2l1.3 1.5M386.5 205.7l.7 .3 .5-.1"/>
<path d="M386.5 205.7v.1M388.8 206.9l.1 .4 .2 .1M388.8 206.9l.3 .3M388.9 206.7l.3 .2v.2M388.9 201.4l-.1 5.5M389 207.2h.1M389.1 207.2v.2M389.2 207.1l-.1 .1M389.2 207.1v.2M389.2 207.3l-.1 .1M389.3 207l-.1 .3M389.4 201.2l-1 .2"/>
<path d="M8 232h12M237 237v25M247 237v55M270 237v55M285 237v55M295 237v55M415 237h-185v55M230 252h185M230 257h65M230 242h65M230 247h65M365 252v40"/>
<path d="M365 257h50M370 257v15M375 257v15M380 252v20M397 252v20M8 267h12M230 277h185M230 272h65M230 262h65M230 267h65M365 272h50M385 272v5"/>
<path d="M210 292v5M230 282h65M230 287h65"/>
<circle cx="47.5" cy="52.2" r=".49"/>
<circle cx="107.9" cy="56.1" r=".49"/>
<circle cx="107.9" cy="50.7" r=".49"/>
<circle cx="233.9" cy="56.1" r=".49"/>
<circle cx="233.9" cy="50.7" r=".49"/>
<circle cx="47.5" cy="82.7" r=".49"/>
<circle cx="126.9" cy="91.1" r=".49"/>
<circle cx="214.9" cy="91.1" r=".49"/>
<circle cx="47.5" cy="113.2" r=".49"/>
<circle cx="63.2" cy="103.9" r=".49"/>
<circle cx="63.2" cy="114.7" r=".49"/>
<circle cx="107.9" cy="119.7" r=".49"/>
<circle cx="233.9" cy="119.7" r=".49"/>
<circle cx="268.2" cy="113.7" r=".46"/>
<circle cx="268.2" cy="118.7" r=".46"/>
<circle cx="399.5" cy="117" r=".47"/>
<circle cx="42.9" cy="120.9" r=".8"/>
<circle cx="107.9" cy="125.1" r=".49"/>
<circle cx="233.9" cy="125.1" r=".49"/>
<circle cx="386.3" cy="135.4" r=".46"/>
<circle cx="386.3" cy="130.4" r=".46"/>
<circle cx="399.5" cy="122" r=".47"/>
<circle cx="299.1" cy="140.3" r=".46"/>
<circle cx="381.6" cy="151.9" r=".46"/>
<circle cx="268.3" cy="177.5" r=".46"/>
<circle cx="268.3" cy="182.5" r=".46"/>
<circle cx="386.4" cy="194.2" r=".46"/>
<circle cx="386.4" cy="199.2" r=".46"/>
</g>
<g fill="#000">
<path d="M98.3 124.4a.54 .54 0 0 0 .6 .5 .54 .54 0 0 0 .5-.5l-.5 3.5zM98.9 47.9l.5 3.5a.54 .54 0 0 0-.5-.5 .54 .54 0 0 0-.6 .5zM92 130.4a.54 .54 0 0 0 .6 .5 .54 .54 0 0 0 .5-.5l-.5 3.5zM92.6 41.9l.5 3.5a.54 .54 0 0 0-.5-.5 .54 .54 0 0 0-.6 .5z"/>
<path d="M110.9 140.1l3.5-.6a.54 .54 0 0 0-.5 .6 .54 .54 0 0 0 .5 .5zM227.4 139.5l3.5 .6-3.5 .5a.54 .54 0 0 0 .5-.5 .54 .54 0 0 0-.5-.6z"/>
<path d="M38.9 156.1l3.5-.6a.54 .54 0 0 0-.5 .6 .54 .54 0 0 0 .5 .5zM73.4 155.5l3.5 .6-3.5 .5a.54 .54 0 0 0 .5-.5 .54 .54 0 0 0-.5-.6zM420 145v1.1zM420 145v1.1zM420 158.4v1.1zM420 158.4v1.1z"/>
<path d="M233.4 146.5l3.5 .5-3.5 .6a.54 .54 0 0 0 .5-.6 .54 .54 0 0 0-.5-.5zM104.9 147l3.5-.5a.54 .54 0 0 0-.5 .5 .54 .54 0 0 0 .5 .6zM243.1 152.6l3.5 .5-3.5 .5a.54 .54 0 0 0 .5-.5 .54 .54 0 0 0-.5-.5zM104.9 153.1l3.5-.5a.54 .54 0 0 0-.5 .5 .54 .54 0 0 0 .5 .5z"/>
</g>
<g font-size="5">
<text x="91.5" y="91.9" transform="rotate(-90 91.5 91.9)">460</text>
<text x="97.8" y="91.9" transform="rotate(-90 97.8 91.9)">400</text>
<text x="166.9" y="139">600</text>
<text x="166.9" y="145.9">660</text>
<text x="53.9" y="155">190</text>
<text x="169.7" y="152">708,4</text>
<text x="230.7" y="233.5">1.</text>
<text x="240.7" y="233.5">Привод</text>
<text x="334.4" y="247.2">Заказ</text>
<text x="300.9" y="262.1">Противопожарный клапан</text>
<text x="306.2" y="266.6">ПДВ-2 канальный E90</text>
<text x="320.2" y="271.2">600х400Н</text>
<text x="315.7" y="285.6">Кол-во: 1 шт</text>
<text x="370.1" y="284.6">ООО &quot;Джайнер&quot;</text>
</g>
<g font-size="3.6">
<text x="104" y="5.2">2</text>
<text x="314" y="5.2">1</text>
<text x="86.8" y="11.7" transform="rotate(-180 86.8 11.7)">СБ</text>
<text x="11.7" y="104.5" transform="rotate(-90 11.7 104.5)">Справ. №</text>
<text x="416.4" y="151.2">A</text>
<text x="11.9" y="174.7" transform="rotate(-90 11.9 174.7)">Подп. и дата</text>
<text x="11.7" y="204.9" transform="rotate(-90 11.7 204.9)">Инв. № дубл.</text>
<text x="11.7" y="229.6" transform="rotate(-90 11.7 229.6)">Взам. инв. №</text>
<text x="369" y="255.7">Лит.</text>
<text x="382.8" y="255.7">Масса</text>
<text x="398.4" y="255.8">Масштаб</text>
<text x="11.7" y="259.2" transform="rotate(-90 11.7 259.2)">Подп. и дата</text>
<text x="230.5" y="260.6">Изм.</text>
<text x="238.4" y="260.6">Лист</text>
<text x="251.1" y="260.6">№ докум.</text>
<text x="273" y="260.6">Подп.</text>
<text x="286" y="260.6">Дата</text>
<text x="230.5" y="265.9">Разраб.</text>
<text x="384" y="264.9">17.73</text>
<text x="403.1" y="264.6">1:5</text>
<text x="230.5" y="275.9">Т. контр.</text>
<text x="230.6" y="270.9">Пров.</text>
<text x="366.2" y="275.5">Лист 1</text>
<text x="386.3" y="275.4">Листов 16</text>
<text x="230.6" y="285.9">Н. контр.</text>
<text x="11.9" y="290" transform="rotate(-90 11.9 290)">Инв. № подл.</text>
<text x="230.5" y="290.9">Утв.</text>
<text x="104" y="297.2">2</text>
<text x="314" y="297.2">1</text>
<text x="322.5" y="295.3">Копировал</text>
<text x="394.6" y="295.2">Формат А3</text>
</g>
<text font-size="1.8" x="285.8" y="265">07.06.2023</text>
</svg>
